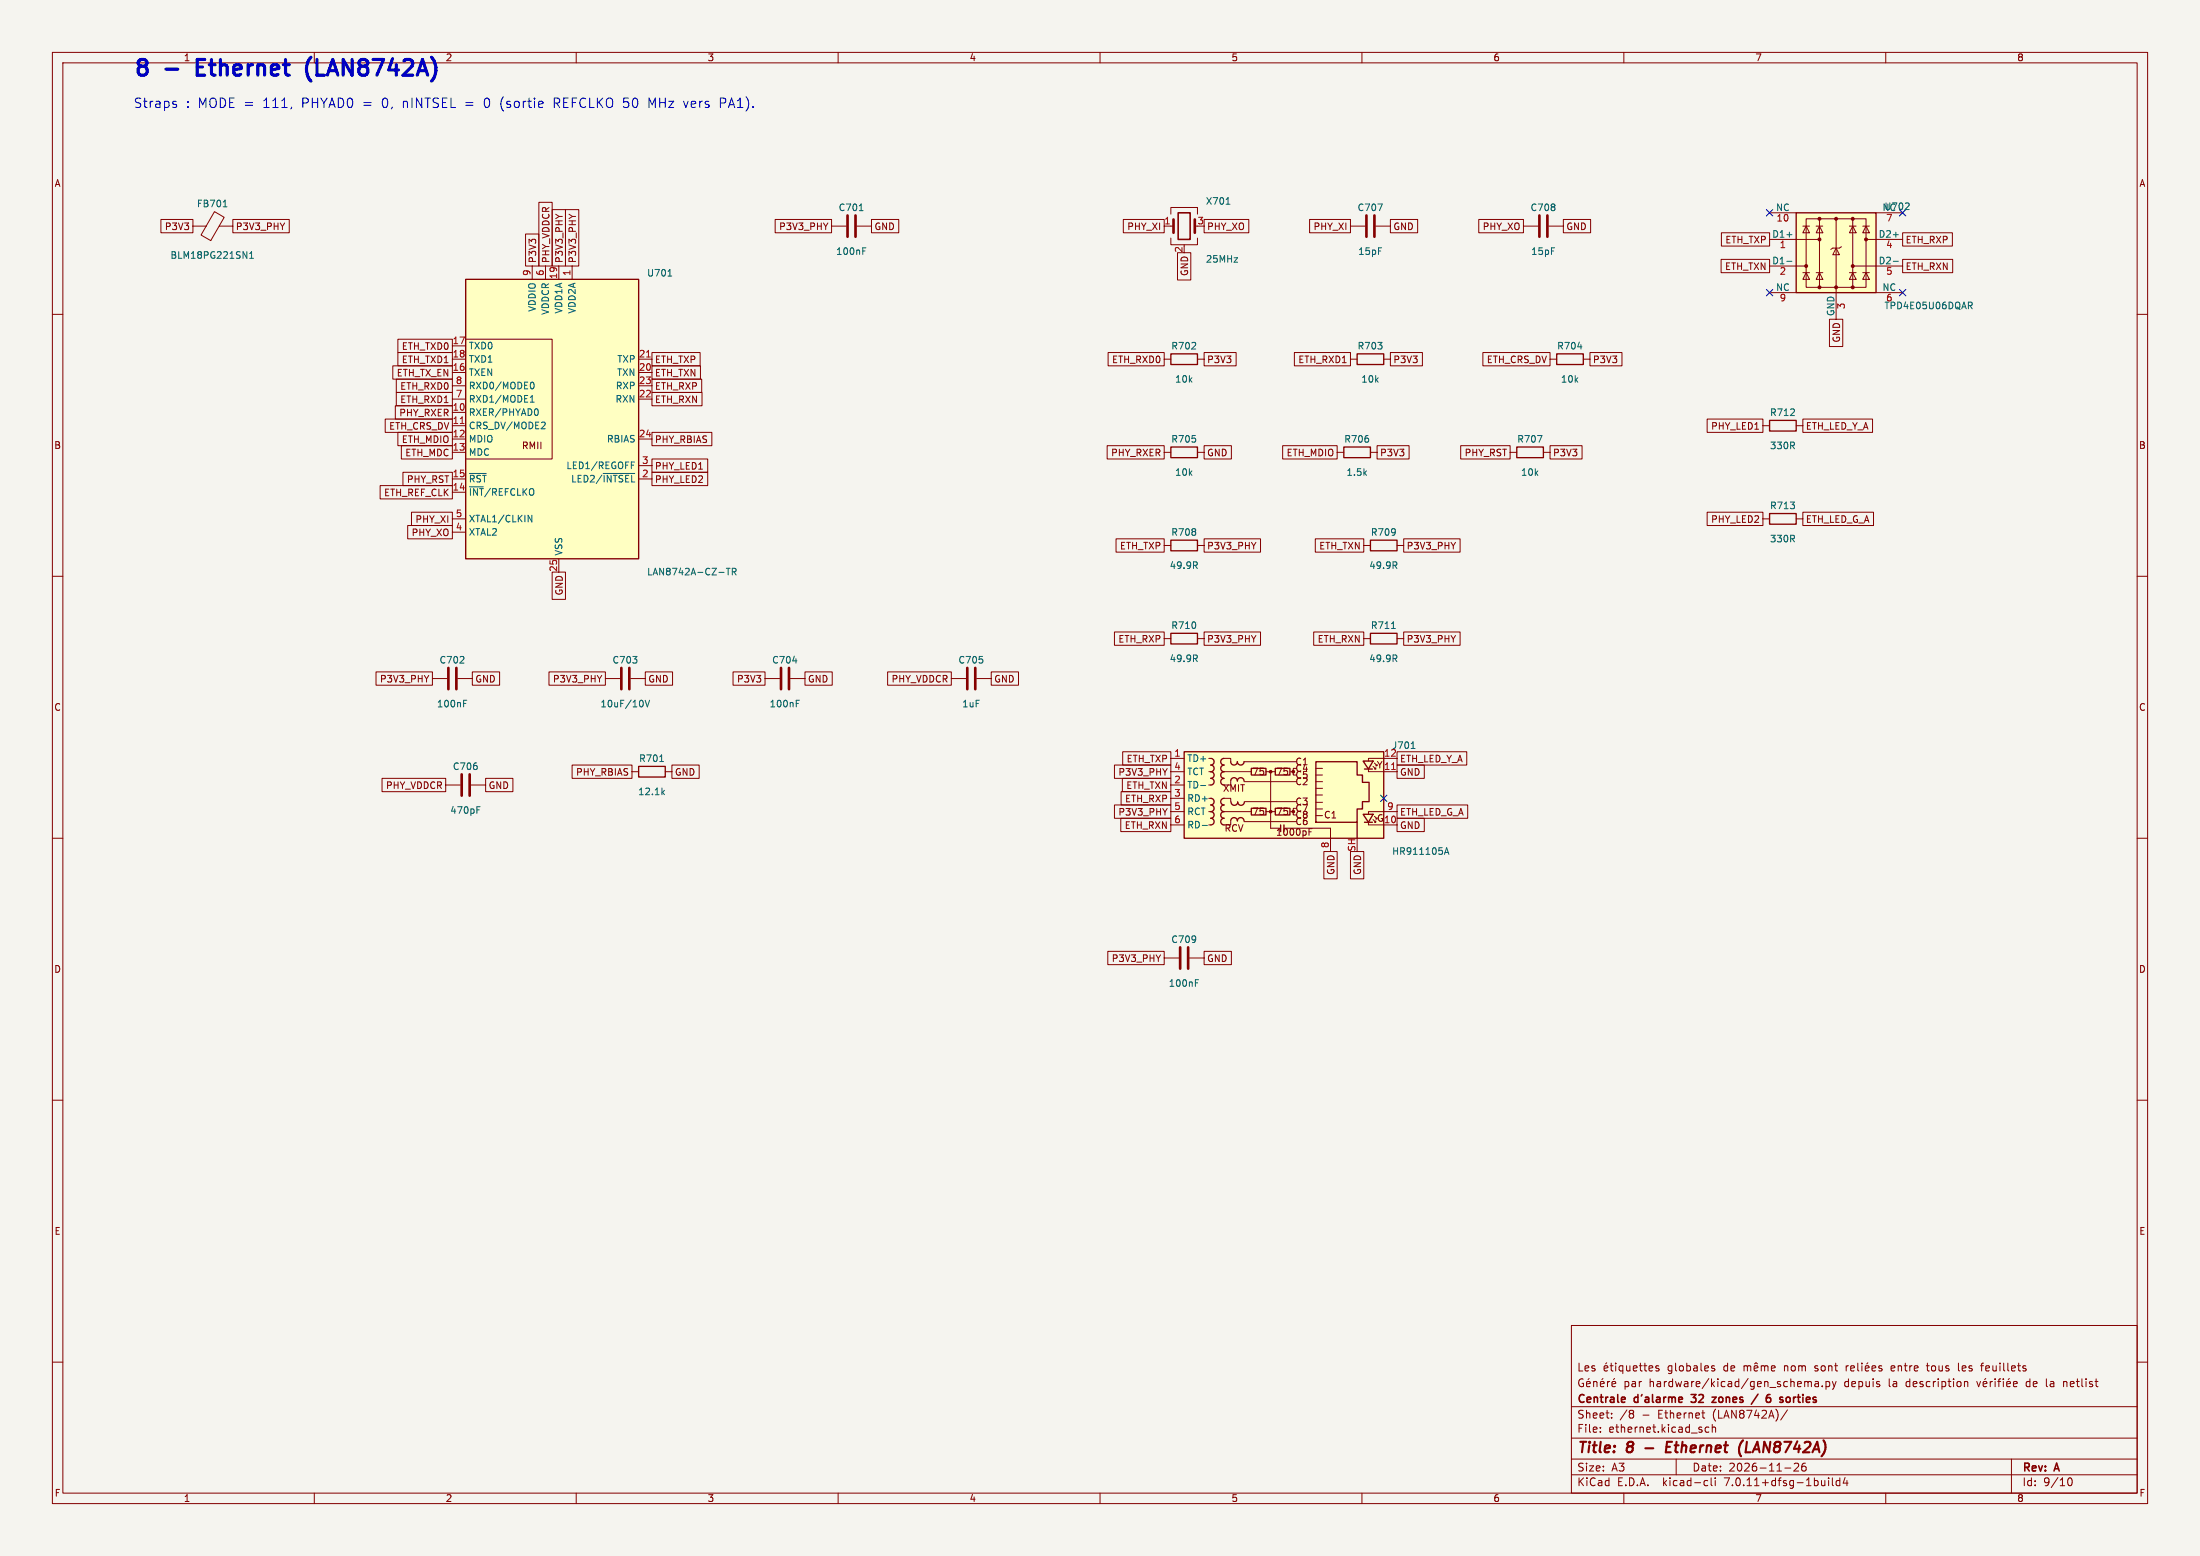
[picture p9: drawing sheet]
<svg xmlns="http://www.w3.org/2000/svg" width="420mm" height="297mm" viewBox="0 0 420 297" stroke-linecap="round" stroke-linejoin="round" font-family="sans-serif">
<path d="M0 0h420v297h-420z" fill="#f5f4ef" stroke="#f5f4ef" stroke-width=".19"/>
<g fill="none" stroke="#840000" stroke-width=".19">
<path d="M10 10h400v277h-400zM12 12h396v273h-396zM60 10v2M110 10v2M160 10v2M210 10v2M260 10v2M310 10v2M360 10v2M102.9 38.6h2.5v12.2h-2.5zM10 60h2M30.7 41.9h6.1v2.5h-6.1z"/>
<path d="M36.8 43.2h2.6M40.9 40.4l1.9 1.1-2.6 4.4-1.8-1zM41.9 43.2h2.5M44.4 41.9h10.8v2.5h-10.8zM100.3 44.7h2.6v6.1h-2.6zM101.6 50.8v2.5M104.1 50.8v2.5M105.4 40h2.6v10.8h-2.6zM106.7 50.8v2.5M107.9 40h2.6v10.8h-2.6zM109.2 50.8v2.5M148 41.9h10.7v2.5h-10.7z"/>
<path d="M158.7 43.2h2.8M163.6 43.2h2.8M166.4 41.9h5.2v2.5h-5.2zM214.4 41.9h7.8v2.5h-7.8zM222.2 43.2h1.8M223.5 45.4v1.3h5.1v-1.3M223.5 40.9v-1.3h5.1v1.3M224.8 48.2h2.5v5.2h-2.5zM226.1 46.7v.3M229.9 41.9h8.5v2.5h-8.5zM250 41.9h7.8v2.5h-7.8zM257.8 43.2h2.8"/>
<path d="M262.6 43.2h2.8M265.4 41.9h5.2v2.5h-5.2zM282.3 41.9h8.5v2.5h-8.5zM290.8 43.2h2.8M295.7 43.2h2.7M298.4 41.9h5.3v2.5h-5.3zM328.6 49.5h9.2v2.6h-9.2zM328.6 44.4h9.2v2.6h-9.2zM337.8 45.7h9.5M337.8 50.8h7M337.8 40.6h5.1M337.8 55.9h5.1"/>
<path d="M344.2 43.2h1.2M344.2 52h1.2M344.8 41.8h11.4v13h-11.4zM344.8 52l.6 1.3h-1.2zM344.8 43.2l.6 1.2h-1.2zM346.7 43.2h1.3M346.7 52h1.3M347.3 52l.7 1.3h-1.3zM347.3 43.2l.7 1.2h-1.3zM347.3 41.8v13M350.5 47.4l.7 1.2h-1.3zM350.5 41.8v19.1"/>
<path d="M351.5 47.1l-.3 .3h-1.3l-.4 .2M353.1 43.2h1.2M353.1 52h1.2M353.7 52l.6 1.3h-1.2zM353.7 43.2l.6 1.2h-1.2zM353.7 50.8h9.5M353.7 41.8v13M355.6 43.2h1.3M355.6 52h1.3M356.2 52l.7 1.3h-1.3zM356.2 43.2l.7 1.2h-1.3zM356.2 45.7h7"/>
<path d="M358.1 40.6h5.1M358.1 55.9h5.1M363.2 44.4h9.5v2.6h-9.5zM363.2 49.5h9.6v2.6h-9.6zM408 60h2M73.5 80h12.9v2.5h-12.9zM75 69.8h11.4v2.6h-11.4zM75.5 77.4h10.9v2.6h-10.9zM75.7 72.4h10.7v2.5h-10.7zM75.7 74.9h10.7v2.6h-10.7zM76 67.3h10.4v2.5h-10.4zM76 64.7h10.4v2.6h-10.4z"/>
<path d="M86.4 78.7h2.5M86.4 71.1h2.5M86.4 66h2.5M86.4 68.6h2.5M86.4 76.2h2.5M86.4 73.6h2.5M88.9 64.7h16.5v22.9h-16.5M121.9 71.1h2.6M121.9 68.6h2.6M121.9 76.2h2.6M121.9 73.6h2.6M124.5 74.9h9.5v2.6h-9.5z"/>
<path d="M124.5 69.8h9.2v2.6h-9.2zM124.5 72.4h9.5v2.5h-9.5zM124.5 67.3h9.2v2.5h-9.2zM211.5 67.3h10.7v2.5h-10.7zM222.2 68.6h1.3M228.6 68.6h1.3M229.9 67.3h6.1v2.5h-6.1zM247.1 67.3h10.7v2.5h-10.7zM257.8 68.6h1.3M264.2 68.6h1.2M265.4 67.3h6.1v2.5h-6.1zM283.1 67.3h12.8v2.5h-12.8z"/>
<path d="M295.9 68.6h1.3M302.3 68.6h1.2M303.5 67.3h6.1v2.5h-6.1zM325.9 80h10.6v2.5h-10.6zM344.2 80h13.3v2.5h-13.3zM349.2 60.9h2.6v5.2h-2.6zM72.6 92.7h13.8v2.5h-13.8zM76 82.5h10.4v2.6h-10.4zM76.6 85.1h9.8v2.5h-9.8zM76.9 90.1h9.5v2.6h-9.5zM78.6 97.8h7.8v2.5h-7.8zM86.4 86.3h2.5"/>
<path d="M86.4 81.3h2.5M86.4 83.8h2.5M86.4 94h2.5M86.4 91.4h2.5M86.4 99h2.5M121.9 83.8h2.6M121.9 91.4h2.6M121.9 88.9h2.6M124.5 82.5h11.4v2.6h-11.4zM124.5 90.1h10.6v2.6h-10.6zM124.5 87.6h10.6v2.6h-10.6zM211.4 85.1h10.8v2.5h-10.8z"/>
<path d="M222.2 86.3h1.3M228.6 86.3h1.3M229.9 85.1h5.2v2.5h-5.2zM244.9 85.1h10.4v2.5h-10.4zM255.3 86.3h1.2M261.6 86.3h1.3M262.9 85.1h6.1v2.5h-6.1zM278.9 85.1h9.4v2.5h-9.4zM288.3 86.3h1.3M294.6 86.3h1.3M295.9 85.1h6.1v2.5h-6.1zM325.9 97.8h10.6v2.5h-10.6z"/>
<path d="M336.5 81.3h1.3M336.5 99h1.3M342.9 81.3h1.3M342.9 99h1.3M344.2 97.8h13.5v2.5h-13.5zM10 110h2M77.8 100.3h8.6v2.6h-8.6zM86.4 101.6h2.5M105.4 109.2h2.6v5.2h-2.6zM106.7 106.7v2.5M213.1 102.8h9.1v2.6h-9.1zM222.2 104.1h1.3"/>
<path d="M228.6 104.1h1.3M229.9 102.8h10.7v2.6h-10.7zM251.1 102.8h9.2v2.6h-9.2zM260.3 104.1h1.3M266.7 104.1h1.3M268 102.8h10.7v2.6h-10.7zM408 110h2M71.8 128.2h10.7v2.6h-10.7zM82.5 129.5h2.8M87.4 129.5h2.8M90.2 128.2h5.2v2.6h-5.2zM104.8 128.2h10.8v2.6h-10.8z"/>
<path d="M115.6 129.5h2.8M120.4 129.5h2.8M123.2 128.2h5.2v2.6h-5.2zM139.9 128.2h6.1v2.6h-6.1zM146 129.5h2.8M150.9 129.5h2.8M153.7 128.2h5.2v2.6h-5.2zM169.5 128.2h12.1v2.6h-12.1zM181.6 129.5h2.8M186.4 129.5h2.8M189.2 128.2h5.2v2.6h-5.2zM212.8 120.6h9.4v2.6h-9.4z"/>
<path d="M222.2 121.9h1.3M228.6 121.9h1.3M229.9 120.6h10.7v2.6h-10.7zM250.8 120.6h9.5v2.6h-9.5zM260.3 121.9h1.3M266.7 121.9h1.3M268 120.6h10.7v2.6h-10.7zM10 160h2M72.9 148.6h12.2v2.5h-12.2zM85.1 149.8h2.8M89.9 149.8h2.8M92.7 148.6h5.2v2.5h-5.2z"/>
<path d="M109.2 146h11.4v2.6h-11.4zM120.6 147.3h1.3M127 147.3h1.3M128.3 146h5.2v2.6h-5.2zM212.8 153.6h10.7v2.6h-10.7zM212.8 146h10.7v2.6h-10.7zM214 156.2h9.5v2.5h-9.5zM214 151.1h9.5v2.6h-9.5zM214.3 148.6h9.2v2.5h-9.2zM214.3 143.5h9.2v2.5h-9.2zM223.5 149.8h2.6M223.5 147.3h2.6"/>
<path d="M223.5 157.5h2.6M223.5 154.9h2.6M223.5 152.4h2.6M223.5 144.8h2.6M230.8 149.8h.3M230.8 147.3h.3M230.8 157.5h.3M230.8 154.9h.3M230.8 152.4h.3M230.8 144.8h.3M233.7 152.4h1.2v.6M233.7 144.8h1.2v.6"/>
<path d="M233.7 147.3h5.2M233.7 154.9h5.1M234.9 156.8v.7h-1.2M234.9 149.2v.6h-1.2M237.5 156.8h10M237.5 149.2h10M237.5 145.4h10M237.6 153h9.9M241.7 147.3h1.8M241.7 154.9h1.8M242.6 147.3v10.8h1.9M245.1 158.1h8.9v4.4"/>
<path d="M246.4 147.3h.5M246.4 154.9h.5M249.9 158.8h.4M249.9 158.2h.6M251.2 149.2h1.3M251.2 154.4h1.3M251.2 153.1h1.3M251.2 151.7h1.3M251.2 150.5h1.3M251.2 155.7h1.3M251.2 147.9h1.3M251.2 146.7h1.3"/>
<path d="M261.2 157v.5h5.5M261.2 146.8v.5h5.5M262.1 156.4l.5 .6h-.2M262.1 146.3l.5 .5h-.2M266.7 154.9h-5.5v.5M266.7 144.8h-5.5v.5M266.7 146h5.2v2.6h-5.2zM266.7 156.2h5.2v2.5h-5.2zM266.7 153.6h13.5v2.6h-13.5zM266.7 143.5h13.3v2.5h-13.3zM408 160h2M252.7 162.5h2.6v5.2h-2.6z"/>
<path d="M257.8 162.5h2.5v5.2h-2.5zM211.5 181.6h10.7v2.5h-10.7zM222.2 182.9h2.8M227.1 182.9h2.8M229.9 181.6h5.2v2.5h-5.2zM10 210h2M408 210h2M10 260h2M300 253h108v32h-108zM408 260h2M300 278.5h108M300 274.5h108"/>
<path d="M300 268.5h108M302.2 263.3a.7 .7 0 0 0-.8 .6 .7 .7 0 0 0 .8 .7l.1-.6h-.3M302.9 264.2l.7-.2-.1-.2-.4-.1-.2 .2v.7h.6M303.4 263.1l-.2 .2M304.2 263.8l.2-.1 .4 .1 .1 .9M304.2 263.7v1M305.5 273.2v.2M305.5 264.2l.7-.2v-.2l-.5-.1-.2 .2 .1 .7h.6M305.5 272.5v.1M306 263.1l-.2 .2M306.2 261.2l.7-.2v-.2l-.5-.1-.2 .2 .1 .7h.6M306.7 260.1l-.2 .2"/>
<path d="M306.9 263.7v1M307.3 263.7l-.3 .1-.1 .2M307.4 260.7h.5M307.6 260.2v1.3l.3 .2M307.7 270.5v.2M307.7 269.8v.1M307.7 264.2l.7-.2v-.2l-.5-.1-.2 .2 .1 .7h.6M308.2 263.1l-.2 .2M308.4 260.2v.1M308.4 260.7v1M309.8 260.8l-.4-.1-.3 .3 .1 .6h.6M309.8 260.7v1.5"/>
<path d="M310.5 260.7l.1 .9 .3 .1 .3-.2M311.2 260.7v1M311.6 269.2l.3 .3-.3 .3 .2 .2 .1 .4-.3 .3M311.8 261.2l.7-.2-.1-.2-.4-.1-.2 .2 .1 .7h.5M312.9 260.7h.6M313.2 260.2v1.3l.3 .2M313.8 260.7h.6M314 260.2v1.3l.4 .2M314.8 261.2l.7-.2-.1-.2-.4-.1-.2 .2 .1 .7h.5M315 263.8l.2-.1 .4 .1 .1 .9M315 263.2v1.5M316.4 263.8h.5l.1 .9"/>
<path d="M316.7 260.8l-.4-.1-.2 .2 .1 .2 .5 .2v.3h-.6M317 264l-.5 .1a.29 .29 0 0 0-.2 .3 .29 .29 0 0 0 .2 .3l.5-.1M317.7 263.7v1M318.2 263.7l-.3 .1-.2 .2M319.3 263.8l-.4-.1-.3 .3 .1 .6h.6M319.3 263.2v1.5M319.9 263.7l.3 1 .2-.7 .3 .7 .3-1M320 278.5v3M321.6 263.8h.6v.9M322.2 264l-.5 .1a.29 .29 0 0 0-.2 .3 .29 .29 0 0 0 .2 .3l.5-.1M322.9 263.7v1M323.4 263.7l-.3 .1-.2 .2"/>
<path d="M323.8 264.2l.7-.2-.1-.2-.4-.1-.2 .2 .1 .7h.5M324.9 269.7h.5M325.2 270.6l.2 .1M326.2 272.5l-.4-.1-.3 .3 .2 .6h.5M326.2 263.1l-1.3 1.9M326.7 263.2v1.5M326.8 261.1l.5 .2 .1 .2-.2 .2-.5-.1M326.8 260.8h.5M326.9 272.5l.2-.1 .3 .1 .1 .9M326.9 271.9v1.5M326.9 264.1l.4 .6M327.3 263.7l-.6 .6"/>
<path d="M327.9 263.2v.1M327.9 263.7v1M329.3 263.8l-.4-.1-.3 .3 .1 .6h.6M329.9 263.8h.6l.1 .9M330.6 264l-.5 .1a.29 .29 0 0 0-.2 .3 .29 .29 0 0 0 .2 .3l.5-.1M331.9 263.8l-.4-.1-.3 .3 .2 .6h.5M331.9 263.2v1.5M332.9 260.8l.5-.1 .2 .2M332.9 260.7v1M333.6 260.9l.2-.2 .4 .1v.9M333.6 260.9v.8M333.7 263.1l-1.3 1.9"/>
<path d="M334.9 263.8l-.5-.1-.2 .3 .1 .6h.6M334.9 261.2l.7-.2-.1-.2-.4-.1-.2 .2v.7h.6M334.9 263.7v1.2l-.3 .3-.4-.1M334.9 260.3l.3-.2 .3 .2M335.5 264.2l.7-.2v-.2l-.5-.1-.2 .2 .1 .7h.6M336.2 260.7v1M336.2 260.8l.5-.1 .2 .2M336.9 263.8l.2-.1 .3 .1 .1 .9M336.9 260.9l.2-.2 .3 .1 .1 .9M336.9 260.9v.8M336.9 263.7v1M337.9 264.8h1.1"/>
<path d="M338.2 261.2l.7-.2-.1-.2-.4-.1-.2 .2v.7h.6M339.9 263.8l-.4-.1-.2 .2 .1 .2 .5 .2v.3h-.6M341.2 269.1l-1.3 1.9M341.2 263.8l-.4-.1-.3 .3 .2 .6h.5M341.9 263.8l.2-.1 .3 .1 .1 .9M341.9 263.2v1.5M343.2 264.2l.7-.2-.1-.2-.4-.1-.2 .2v.7h.6M343.3 279.4v.5l-.9 .9h1M344.2 279.4a1.17 1.17 0 0 0-.1 1.3h.6l.1-.6-.3-.2h-.3l-.3 .2M344.5 263.8l.4-.1 .3 .2M344.5 263.7v1M345.2 263.9l.2-.2 .3 .1 .1 .9"/>
<path d="M345.2 263.9v.8M346.5 263.8h.6l.1 .9M347.2 264l-.5 .1a.29 .29 0 0 0-.3 .3 .29 .29 0 0 0 .3 .3l.5-.1M347.9 264.5v.2M348.6 263.8l.4-.1 .3 .3-.1 .6h-.6M348.6 263.7v1.5M349.8 263.7l.4 1M350.2 264.7l-.4 .5M350.5 263.7l-.3 1M352.4 260.7v1M352.9 260.7l-.3 .1-.2 .2M353.3 261.2l.7-.2-.1-.2-.4-.1-.2 .2 .1 .7h.5"/>
<path d="M354.7 260.2v1.3l.2 .2M355.4 260.2v.1M355.4 260.7v1M356.1 261.2l.7-.2-.1-.2-.4-.1-.2 .2 .1 .7h.5M356.6 260.1l-.2 .2M357.4 261.2l.7-.2-.1-.2-.4-.1-.2 .2v.7h.6M359.2 260.8l-.3-.1-.2 .2v.2l.5 .2v.3h-.5M361.5 260.7h-.3l-.2 .2 .1 .7 .4 .1M361.7 261l-.7 .2M367.7 260.7h.6M367.9 260.2v1.3l.4 .2M373.9 260.2v1.3l.2 .2"/>
<path d="M375 263.8l.2-.1 .4 .1 .1 .9M375 263.7v1M377.4 263.7l.3 1 .4-1M378.1 260.7h.6M378.6 264.2l.7-.2-.1-.2-.4-.1-.2 .2 .1 .7h.5M378.7 260.2l-.4 .2M379.1 263.1l-.2 .2M379.9 263.7v1M380.4 263.7l-.3 .1-.2 .2M380.9 263.2v.1M380.9 263.7v1M381.4 263.7h.5"/>
<path d="M381.9 263.2l-.3 .2v1.3M382.4 263.2v.1M382.4 263.7v1M383.1 264.2l.7-.2-.1-.2-.4-.1-.2 .2 .1 .7h.5M383.6 263.1l-.2 .2M384 278.5v6.5M384.4 264.2l.7-.2-.1-.2-.4-.1-.2 .2v.7h.6M386.9 263.8v.7M390.7 263.2v1.3l.2 .2M391.4 263.8h.6l.1 .9M392.1 264l-.5 .1a.29 .29 0 0 0-.2 .3 .29 .29 0 0 0 .2 .3l.5-.1M393.9 263.7v1"/>
<path d="M394.4 263.7l-.5 .1M60 285v2M110 285v2M160 285v2M210 285v2M260 285v2M300 281.5h108M310 285v2M325.6 282.6l.4 .1M326 283.5l-.4 .1M326.7 282.1v1.3l.2 .2M327.4 282.1v.1"/>
<path d="M327.4 282.6v1M340.7 280.2h1.2M349.1 282.1v.1M349.1 282.6v1M349.8 282.1v1.3l.2 .2M351.2 282.7l-.4-.1-.3 .3 .2 .6h.5M351.2 282.1v1.5M352.2 282l-.3 1.1h.9M352.6 282.6v1M360 285v2M394.7 282.7l.2-.5 .2-.1a.8 .8 0 0 1 .5 .7 .8 .8 0 0 1-.5 .8l-.2-.2-.2-.4"/>
</g>
<path d="M314.1 276.4h1.5M318.1 276.2h.7M319.2 275.2h-.9l-.3 2h1M332.1 277.6l.3 .4M332.8 274.9l-.6 .9M333.5 275.2l-.3 2h1" fill="none" stroke="#840000" stroke-width=".4"/>
<path d="M224.9 40.6h2.3v5.1h-2.3zM309.8 266.7l.4 .1 .1 .2-.8 .2M310.2 267.6l-.4 .1M322.8 266.2h1M322.8 267.5l.2 .2M326.8 266.7h.8l-.8 1h.8M335.6 266.1l-1.3 1.9M337.6 266.2h.3M337.8 266.8l.2 .2v.4l-.2 .3M341.5 266.7l.3 .3v.4l-.3 .3" fill="none" stroke="#840000" stroke-width=".3"/>
<g fill="none" stroke="#840000" stroke-width=".51">
<path d="M161.8 41.1v4.1M163.3 41.1v4.1M224 41.9v2.5M228.1 41.9v2.5M260.9 41.1v4.1M262.4 41.1v4.1M293.9 41.1v4.1M295.4 41.1v4.1M85.6 127.5v4.1M87.1 127.5v4.1M118.6 127.5v4.1M120.1 127.5v4.1"/>
<path d="M149.1 127.5v4.1M150.6 127.5v4.1M184.7 127.5v4.1M186.2 127.5v4.1M88.1 147.8v4.1M89.7 147.8v4.1M225.3 180.8v4.1M226.8 180.8v4.1"/>
</g>
<g fill="none" stroke="#006464" stroke-width=".19">
<path d="M42.6 39.5h.7M42.9 38.4l.1-.2v1.3M234.1 39h.7M263 38.9h.9l-.6 1.3M364.3 38.8l.2 .2-.1 .3-.7 .7h.8M47.7 49.3h.7M47.7 48.4l.3-.4v1.3M127.5 52.7h.7M164 40.2h.8M164.7 47.9h.4M164.7 47.3h.6M341.1 44.8h1"/>
<path d="M341.1 49.9h1M361.4 44.8h1M361.4 49.9h1M375.8 57.7h.5l.2 .2-.1 .4h-.6M376.1 58.3l.4 .6M101.2 76.8h.8M101.2 75.9l.4-.4v1.3M101.4 73l.1-.1a.68 .68 0 0 1 .5 .7 .68 .68 0 0 1-.5 .6h-.1M102.3 78a.68 .68 0 0 1 .5 .7 .68 .68 0 0 1-.5 .6M301.2 66.2h.8M89.6 90.4h3.2M100.8 98.3l.7 1.3v-1.3"/>
<path d="M103.8 80.6l.3 .2-.1 .3-.7 .7h.8M115.1 90.4h6.1M120.5 88.8h.4M120.5 88.2h.6M293.5 83.1h.9l-.6 1.3M138.7 108.5h.7M139 108.5v1.2M139.8 109.1h.6l.1-.2v-.3l-.7-.1v1.2M140.1 109.1l.4 .6M228.1 107.9l.5 .6M228.4 107.3l.2 .2-.2 .4M265.6 120h.8"/>
<path d="M266.2 107.9l.5 .6M266.5 107.3l.2 .2-.2 .4M88.5 134.3h.4M88.5 133.7h.6M122.7 133.9v.8M123.2 133.7l.4 1.2 .4-1.2M151.3 126.1h.8M152 134.3h.4M152 133.7h.6M228.1 125.7l.5 .6M228.4 125.1l.2 .2-.2 .3M266.2 125.7l.5 .6"/>
<path d="M266.5 125.1l.2 .2-.2 .3M91 154.6h.5M91 154h.7M125.9 145.4h.8M126.5 151.2l.3 .5M126.8 150.8l-.4 .5M229.2 149.9h1M229.5 157.6h1M269.4 142.9h.7M275.8 163.1l.4-1.3 .4 1.3M275.9 162.7h.6M228.2 187.6h.4"/>
<path d="M228.2 187h.6"/>
</g>
<g fill="none" stroke="#840000" stroke-width=".25">
<path d="M88.9 53.3h33v53.4h-33zM342.9 40.6h15.2v15.3h-15.2zM223.5 67.5h5.1v2.1h-5.1zM259.1 67.5h5.1v2.1h-5.1zM297.2 67.5h5.1v2.1h-5.1zM223.5 85.3h5.1v2.1h-5.1zM256.5 85.3h5.1v2.1h-5.1zM289.6 85.3h5v2.1h-5zM337.8 80.2h5.1v2.1h-5.1zM337.8 98h5.1v2.1h-5.1zM223.5 103.1h5.1v2h-5.1zM261.6 103.1h5.1v2h-5.1z"/>
<path d="M223.5 120.9h5.1v2h-5.1zM261.6 120.9h5.1v2h-5.1zM121.9 146.3h5.1v2h-5.1zM226.1 143.5h38.1v16.5h-38.1zM231.1 152.4a.64 .64 0 0 1 .7 .6 .64 .64 0 0 1-.7 .6 .64 .64 0 0 1 .7 .7 .64 .64 0 0 1-.7 .6 .64 .64 0 0 1 .7 .7 .64 .64 0 0 1-.7 .6 .64 .64 0 0 1 .7 .6 .64 .64 0 0 1-.7 .7M231.1 144.8a.64 .64 0 0 1 .7 .6 .64 .64 0 0 1-.7 .6 .64 .64 0 0 1 .7 .7 .64 .64 0 0 1-.7 .6 .64 .64 0 0 1 .7 .6 .64 .64 0 0 1-.7 .7 .64 .64 0 0 1 .7 .6 .64 .64 0 0 1-.7 .6M233.7 152.4a.64 .64 0 0 0-.7 .6 .64 .64 0 0 0 .7 .6 .64 .64 0 0 0-.7 .7 .64 .64 0 0 0 .7 .6 .64 .64 0 0 0-.7 .7 .64 .64 0 0 0 .7 .6 .64 .64 0 0 0-.7 .6 .64 .64 0 0 0 .7 .7M233.7 144.8a.64 .64 0 0 0-.7 .6 .64 .64 0 0 0 .7 .6 .64 .64 0 0 0-.7 .7 .64 .64 0 0 0 .7 .6 .64 .64 0 0 0-.7 .6 .64 .64 0 0 0 .7 .7 .64 .64 0 0 0-.7 .6 .64 .64 0 0 0 .7 .6M234.9 145.4a.64 .64 0 0 0 .7 .6 .64 .64 0 0 0 .6-.6M235 153.1a.64 .64 0 0 0 .6 .6 .64 .64 0 0 0 .7-.6M236.2 145.4a.64 .64 0 0 0 .7 .6 .64 .64 0 0 0 .6-.6M236.3 153.1a.64 .64 0 0 0 .6 .6 .64 .64 0 0 0 .7-.6"/>
<path d="M237.5 156.7a.64 .64 0 0 0-.6-.6 .64 .64 0 0 0-.7 .6 .64 .64 0 0 0-.6-.6 .64 .64 0 0 0-.7 .6M237.5 149.1a.64 .64 0 0 0-.6-.7 .64 .64 0 0 0-.7 .7 .64 .64 0 0 0-.6-.7 .64 .64 0 0 0-.7 .7M238.9 154.3h2.8v1.3h-2.8zM238.9 146.7h2.8v1.2h-2.8zM243.5 154.3h2.8v1.3h-2.8zM243.5 146.7h2.8v1.2h-2.8zM244.5 157.5v1.2M245.1 157.5v1.2M251.2 145.4h7.9v2.5h1v1.4h1.3v3.7h-1.3v1.4h-1v2.6h-7.9zM259.1 157v3M260.2 155.4h1.9l-.9 1.6zM260.2 145.3h1.9l-.9 1.5z"/>
<path d="M260.5 157h1.5M260.5 146.8h1.5"/>
</g>
<g fill="#ffffc2" stroke="#ffffc2" stroke-width=".19">
<path d="M88.9 53.3h33v53.4h-33z"/>
<path d="M226.1 143.5h38.1v16.5h-38.1z"/>
<path d="M342.9 40.6h15.2v15.3h-15.2z"/>
</g>
<path d="M123.4 68.1h.8M87.9 80.8h.7M265.7 146.9h.7" fill="none" stroke="#a90000" stroke-width=".19"/>
<g fill="#840000" stroke="#840000" stroke-width=".19">
<circle cx="242.6" cy="154.9" r=".25"/>
<circle cx="242.6" cy="147.3" r=".25"/>
<circle cx="246.9" cy="154.9" r=".25"/>
<circle cx="246.9" cy="147.3" r=".25"/>
<circle cx="344.8" cy="50.8" r=".28"/>
<circle cx="347.3" cy="54.8" r=".28"/>
<circle cx="347.3" cy="45.7" r=".28"/>
<circle cx="347.3" cy="41.8" r=".28"/>
<circle cx="350.5" cy="54.8" r=".28"/>
<circle cx="350.5" cy="41.8" r=".28"/>
<circle cx="353.7" cy="54.8" r=".28"/>
<circle cx="353.7" cy="50.8" r=".28"/>
<circle cx="353.7" cy="41.8" r=".28"/>
<circle cx="356.2" cy="45.7" r=".28"/>
</g>
<path d="M37.7 12.8h1M39.1 11.4h-1.4v3h1.4M59.4 10.9a3.4 3.4 0 0 0 0 4.6" fill="none" stroke="#0000c2" stroke-width=".6"/>
<path d="M33.2 19.9l.4 .1 .1 .3-.2 .2h-.4M33.2 19.3l.4 .1M137.5 19.7h.7M138.2 18.7h-.7v1.8M124.5 20l-.6-1.3v1.8" fill="none" stroke="#0000c2" stroke-width=".19"/>
<path d="M337.2 55.3l1.2 1.2M337.2 40l1.2 1.2M338.4 55.3l-1.2 1.2M338.4 40l-1.2 1.2M362.6 40l1.2 1.2M362.6 55.3l1.2 1.2M363.8 40l-1.2 1.2M363.8 55.3l-1.2 1.2M263.6 151.8l1.2 1.2M264.8 151.8l-1.2 1.2" fill="none" stroke="#000084" stroke-width=".19"/>
<g font-size="4.2" fill="#0000c2">
<text x="25.4" y="14.7">8</text>
<text x="31.7" y="14.7">-</text>
<text x="38.9" y="14.7">Ethernet</text>
<text x="61" y="14.7">(LAN8742A)</text>
</g>
<g font-size="2.8" fill="#840000">
<text x="301" y="277.9">Title:</text>
<text x="310.6" y="277.9">8</text>
<text x="319.7" y="277.9">Ethernet</text>
<text x="334.4" y="277.9">(LAN8742A)</text>
</g>
<g font-size="2.5" fill="#0000c2">
<text x="25.4" y="20.7">Straps</text>
<text x="35.4" y="20.7">: MODE =</text>
<text x="50.3" y="20.7">111,</text>
<text x="57.8" y="20.7">PHYAD0 =</text>
<text x="73.2" y="20.7">0,</text>
<text x="77.3" y="20.7">nINTSEL</text>
<text x="89.3" y="20.7">=</text>
<text x="93" y="20.7">0</text>
<text x="96.2" y="20.7">(sortie</text>
<text x="106.5" y="20.7">REFCLKO 50</text>
<text x="124.7" y="20.7">MHz vers</text>
<text x="138.6" y="20.7">PA1).</text>
</g>
<g font-size="2.1" fill="#840000">
<text x="301" y="262">Les</text>
<text x="318.4" y="262">globales</text>
<text x="329.2" y="262">de</text>
<text x="341" y="262">nom</text>
<text x="347" y="262">sont</text>
<text x="361.9" y="262">entre</text>
<text x="368.9" y="262">tous</text>
<text x="375" y="262">les</text>
<text x="379.6" y="262">feuillets</text>
<text x="301" y="268.2">Centrale</text>
<text x="309.9" y="265">par</text>
<text x="312.1" y="268.2">d'alarme</text>
<text x="323.6" y="268.2">32</text>
<text x="328.2" y="268.2">zones</text>
<text x="336.4" y="268.2">/</text>
<text x="339.7" y="268.2">6</text>
<text x="342.9" y="268.2">sorties</text>
<text x="352.2" y="265">depuis</text>
<text x="360.8" y="265">la</text>
<text x="364.3" y="265">description</text>
<text x="387.5" y="265">de</text>
<text x="394.9" y="265">netlist</text>
<text x="301" y="273.7">File:</text>
<text x="301" y="271">Sheet:</text>
<text x="307.1" y="273.7">ethernet.kicad_sch</text>
<text x="309.2" y="271">/8</text>
<text x="313.5" y="271">-</text>
<text x="316.7" y="271">Ethernet</text>
<text x="327.3" y="271">(LAN8742A)/</text>
<text x="301" y="281.1">Size:</text>
<text x="307.6" y="281.1">A3</text>
<text x="323" y="281.1">Date:</text>
<text x="330" y="281.1">2026-11-26</text>
<text x="386" y="281.3">Rev:</text>
<text x="392.4" y="281.3">A</text>
<text x="301" y="283.9">KiCad</text>
<text x="308.7" y="283.9">E.D.A.</text>
<text x="317.6" y="283.9">kicad-cli</text>
<text x="329.5" y="283.9">7.0.11+dfsg-1build4</text>
<text x="386" y="283.9">Id:</text>
<text x="390.1" y="283.9">9/10</text>
</g>
<g font-size="1.8" fill="#840000">
<text x="35" y="11.9">1</text>
<text x="85" y="11.9">2</text>
<text x="135" y="11.9">3</text>
<text x="185" y="11.9">4</text>
<text x="235" y="11.9">5</text>
<text x="285" y="11.9">6</text>
<text x="335" y="11.9">7</text>
<text x="385" y="11.9">8</text>
<text x="10.3" y="35.9">A</text>
<text x="408.3" y="35.9">A</text>
<text x="31.4" y="44.1">P3V3</text>
<text x="44.9" y="44.1">P3V3_PHY</text>
<text x="148.6" y="44.1">P3V3_PHY</text>
<text x="166.8" y="44.1">GND</text>
<text x="215.1" y="44.1">PHY_XI</text>
<text x="230.3" y="44.1">PHY_XO</text>
<text x="250.7" y="44.1">PHY_XI</text>
<text x="265.9" y="44.1">GND</text>
<text x="283" y="44.1">PHY_XO</text>
<text x="298.9" y="44.1">GND</text>
<text x="329.3" y="46.7">ETH_TXP</text>
<text x="363.7" y="46.7">ETH_RXP</text>
<text x="102.6" y="50.3" transform="rotate(-90 102.6 50.3)">P3V3</text>
<text x="105.1" y="50.3" transform="rotate(-90 105.1 50.3)">PHY_VDDCR</text>
<text x="107.6" y="50.3" transform="rotate(-90 107.6 50.3)">P3V3_PHY</text>
<text x="110.2" y="50.3" transform="rotate(-90 110.2 50.3)">P3V3_PHY</text>
<text x="227" y="52.8" transform="rotate(-90 227 52.8)">GND</text>
<text x="329.2" y="51.7">ETH_TXN</text>
<text x="363.7" y="51.7">ETH_RXN</text>
<text x="351.5" y="65.5" transform="rotate(-90 351.5 65.5)">GND</text>
<text x="76.6" y="69.5">ETH_TXD1</text>
<text x="76.6" y="67">ETH_TXD0</text>
<text x="124.9" y="69.5">ETH_TXP</text>
<text x="212.2" y="69.5">ETH_RXD0</text>
<text x="230.3" y="69.5">P3V3</text>
<text x="247.8" y="69.5">ETH_RXD1</text>
<text x="265.9" y="69.5">P3V3</text>
<text x="283.7" y="69.5">ETH_CRS_DV</text>
<text x="304" y="69.5">P3V3</text>
<text x="75.6" y="72.1">ETH_TX_EN</text>
<text x="76.3" y="74.6">ETH_RXD0</text>
<text x="76.3" y="77.1">ETH_RXD1</text>
<text x="124.9" y="77.1">ETH_RXN</text>
<text x="124.9" y="72.1">ETH_TXN</text>
<text x="124.9" y="74.6">ETH_RXP</text>
<text x="74.2" y="82.2">ETH_CRS_DV</text>
<text x="76.1" y="79.7">PHY_RXER</text>
<text x="326.6" y="82.2">PHY_LED1</text>
<text x="344.6" y="82.2">ETH_LED_Y_A</text>
<text x="10.3" y="85.9">B</text>
<text x="76.6" y="84.8">ETH_MDIO</text>
<text x="77.3" y="87.3">ETH_MDC</text>
<text x="99.5" y="85.9">RMII</text>
<text x="124.9" y="84.8">PHY_RBIAS</text>
<text x="124.9" y="89.8">PHY_LED1</text>
<text x="212" y="87.3">PHY_RXER</text>
<text x="230.3" y="87.3">GND</text>
<text x="245.5" y="87.3">ETH_MDIO</text>
<text x="263.4" y="87.3">P3V3</text>
<text x="279.5" y="87.3">PHY_RST</text>
<text x="296.4" y="87.3">P3V3</text>
<text x="408.2" y="85.9">B</text>
<text x="73.2" y="94.9">ETH_REF_CLK</text>
<text x="77.6" y="92.4">PHY_RST</text>
<text x="124.9" y="92.4">PHY_LED2</text>
<text x="79.2" y="100">PHY_XI</text>
<text x="326.6" y="100">PHY_LED2</text>
<text x="344.6" y="100">ETH_LED_G_A</text>
<text x="78.5" y="102.5">PHY_XO</text>
<text x="213.7" y="105.1">ETH_TXP</text>
<text x="230.3" y="105.1">P3V3_PHY</text>
<text x="251.7" y="105.1">ETH_TXN</text>
<text x="268.4" y="105.1">P3V3_PHY</text>
<text x="107.6" y="113.8" transform="rotate(-90 107.6 113.8)">GND</text>
<text x="213.4" y="122.9">ETH_RXP</text>
<text x="230.3" y="122.9">P3V3_PHY</text>
<text x="251.4" y="122.9">ETH_RXN</text>
<text x="268.4" y="122.9">P3V3_PHY</text>
<text x="72.4" y="130.5">P3V3_PHY</text>
<text x="90.6" y="130.5">GND</text>
<text x="105.5" y="130.5">P3V3_PHY</text>
<text x="123.7" y="130.5">GND</text>
<text x="140.6" y="130.5">P3V3</text>
<text x="154.1" y="130.5">GND</text>
<text x="170.1" y="130.5">PHY_VDDCR</text>
<text x="189.7" y="130.5">GND</text>
<text x="10.3" y="135.9">C</text>
<text x="408.2" y="135.9">C</text>
<text x="109.9" y="148.3">PHY_RBIAS</text>
<text x="128.7" y="148.3">GND</text>
<text x="213.4" y="148.3">P3V3_PHY</text>
<text x="215" y="145.7">ETH_TXP</text>
<text x="239" y="148.2">75</text>
<text x="243.5" y="148.2">75</text>
<text x="247.2" y="146.3">C1</text>
<text x="247.2" y="147.5">C4</text>
<text x="247.2" y="148.8">C5</text>
<text x="267.2" y="148.3">GND</text>
<text x="267.2" y="145.7">ETH_LED_Y_A</text>
<text x="73.6" y="150.8">PHY_VDDCR</text>
<text x="93.2" y="150.8">GND</text>
<text x="213.4" y="155.9">P3V3_PHY</text>
<text x="214.7" y="153.3">ETH_RXP</text>
<text x="214.9" y="150.8">ETH_TXN</text>
<text x="233.4" y="151.3">XMIT</text>
<text x="239" y="155.8">75</text>
<text x="243.5" y="155.8">75</text>
<text x="247.2" y="150.1">C2</text>
<text x="247.2" y="153.9">C3</text>
<text x="247.2" y="155.2">C7</text>
<text x="267.2" y="155.9">ETH_LED_G_A</text>
<text x="214.6" y="158.4">ETH_RXN</text>
<text x="233.7" y="159">RCV</text>
<text x="243.5" y="159.7">1000pF</text>
<text x="247.2" y="157.7">C6</text>
<text x="247.2" y="156.4">C8</text>
<text x="252.6" y="156.4">C1</text>
<text x="267.2" y="158.4">GND</text>
<text x="255" y="167.1" transform="rotate(-90 255 167.1)">GND</text>
<text x="260" y="167.1" transform="rotate(-90 260 167.1)">GND</text>
<text x="10.3" y="185.9">D</text>
<text x="212.1" y="183.8">P3V3_PHY</text>
<text x="230.3" y="183.8">GND</text>
<text x="408.2" y="185.9">D</text>
<text x="10.3" y="235.9">E</text>
<text x="408.3" y="235.9">E</text>
<text x="10.3" y="285.9">F</text>
<text x="35" y="286.9">1</text>
<text x="85" y="286.9">2</text>
<text x="135" y="286.9">3</text>
<text x="185" y="286.9">4</text>
<text x="235" y="286.9">5</text>
<text x="285" y="286.9">6</text>
<text x="335" y="286.9">7</text>
<text x="385" y="286.9">8</text>
<text x="408.3" y="285.9">F</text>
</g>
<g font-size="1.8" fill="#006464">
<text x="37.5" y="39.8">FB701</text>
<text x="160" y="40.5">C701</text>
<text x="230.1" y="39.3">X701</text>
<text x="259.1" y="40.5">C707</text>
<text x="292.1" y="40.5">C708</text>
<text x="339" y="40.4">NC</text>
<text x="359.3" y="40.4">NC</text>
<text x="359.6" y="40.3">U702</text>
<text x="338.2" y="45.4">D1+</text>
<text x="358.6" y="45.4">D2+</text>
<text x="32.4" y="49.6">BLM18PG221SN1</text>
<text x="123.4" y="53">U701</text>
<text x="159.5" y="48.9">100nF</text>
<text x="230.1" y="50.3">25MHz</text>
<text x="259.2" y="48.9">15pF</text>
<text x="292.2" y="48.9">15pF</text>
<text x="338.2" y="50.5">D1-</text>
<text x="358.6" y="50.5">D2-</text>
<text x="102.5" y="59.6" transform="rotate(-90 102.5 59.6)">VDDIO</text>
<text x="107.5" y="60" transform="rotate(-90 107.5 60)">VDD1A</text>
<text x="110.1" y="60" transform="rotate(-90 110.1 60)">VDD2A</text>
<text x="339" y="55.6">NC</text>
<text x="359.3" y="55.6">NC</text>
<text x="359.6" y="59.2">TPD4E05U06DQAR</text>
<text x="360" y="57.8">6</text>
<text x="105" y="60.2" transform="rotate(-90 105 60.2)">VDDCR</text>
<text x="350.3" y="60.4" transform="rotate(-90 350.3 60.4)">GND</text>
<text x="89.4" y="72">TXEN</text>
<text x="89.4" y="66.9">TXD0</text>
<text x="89.4" y="69.4">TXD1</text>
<text x="117.7" y="72">TXN</text>
<text x="117.8" y="69.4">TXP</text>
<text x="223.5" y="66.9">R702</text>
<text x="259.1" y="66.9">R703</text>
<text x="297.2" y="66.9">R704</text>
<text x="89.4" y="77">RXD1/MODE1</text>
<text x="89.4" y="74.5">RXD0/MODE0</text>
<text x="117.4" y="77">RXN</text>
<text x="117.5" y="74.5">RXP</text>
<text x="224.2" y="73.2">10k</text>
<text x="259.8" y="73.2">10k</text>
<text x="297.9" y="73.2">10k</text>
<text x="89.4" y="79.6">RXER/PHYAD0</text>
<text x="89.4" y="82.1">CRS_DV/MODE2</text>
<text x="337.8" y="79.6">R712</text>
<text x="89.4" y="84.7">MDIO</text>
<text x="89.4" y="87.2">MDC</text>
<text x="108" y="89.7">LED1/REGOFF</text>
<text x="115.8" y="84.7">RBIAS</text>
<text x="223.5" y="84.7">R705</text>
<text x="256.5" y="84.7">R706</text>
<text x="289.5" y="84.7">R707</text>
<text x="337.8" y="85.9">330R</text>
<text x="89.4" y="94.8">~{INT}/REFCLKO</text>
<text x="89.4" y="92.3">~{RST}</text>
<text x="108.9" y="92.3">LED2/~{INTSEL}</text>
<text x="224.2" y="91">10k</text>
<text x="257" y="91">1.5k</text>
<text x="290.3" y="91">10k</text>
<text x="89.4" y="99.9">XTAL1/CLKIN</text>
<text x="337.8" y="97.4">R713</text>
<text x="89.4" y="102.4">XTAL2</text>
<text x="107.5" y="106.2" transform="rotate(-90 107.5 106.2)">VSS</text>
<text x="223.5" y="102.5">R708</text>
<text x="261.6" y="102.5">R709</text>
<text x="337.8" y="103.7">330R</text>
<text x="123.4" y="110">LAN8742A-CZ-TR</text>
<text x="223.2" y="108.8">49.9R</text>
<text x="261.3" y="108.8">49.9R</text>
<text x="223.5" y="120.2">R710</text>
<text x="261.6" y="120.2">R711</text>
<text x="83.8" y="126.9">C702</text>
<text x="116.8" y="126.9">C703</text>
<text x="147.3" y="126.9">C704</text>
<text x="182.9" y="126.9">C705</text>
<text x="223.2" y="126.6">49.9R</text>
<text x="261.3" y="126.6">49.9R</text>
<text x="83.3" y="135.2">100nF</text>
<text x="114.5" y="135.2">10uF/10V</text>
<text x="146.8" y="135.2">100nF</text>
<text x="183.6" y="135.2">1uF</text>
<text x="265.7" y="143.2">J701</text>
<text x="86.3" y="147.2">C706</text>
<text x="121.9" y="145.6">R701</text>
<text x="226.6" y="145.6">TD+</text>
<text x="226.6" y="148.2">TCT</text>
<text x="264.1" y="144.5">12</text>
<text x="85.9" y="155.5">470pF</text>
<text x="121.7" y="152">12.1k</text>
<text x="226.6" y="150.7">TD-</text>
<text x="226.6" y="153.2">RD+</text>
<text x="226.6" y="155.8">RCT</text>
<text x="226.6" y="158.3">RD-</text>
<text x="265.7" y="163.4">HR911105A</text>
<text x="223.5" y="180.2">C709</text>
<text x="223" y="188.6">100nF</text>
</g>
<g font-size="1.8" fill="#a90000">
<text x="222.2" y="42.9">1</text>
<text x="228.5" y="42.9">3</text>
<text x="339" y="42.6">10</text>
<text x="339.7" y="47.7">1</text>
<text x="360" y="47.7">4</text>
<text x="360" y="42.6">7</text>
<text x="101.3" y="52.8" transform="rotate(-90 101.3 52.8)">9</text>
<text x="103.9" y="52.8" transform="rotate(-90 103.9 52.8)">6</text>
<text x="106.4" y="53.4" transform="rotate(-90 106.4 53.4)">19</text>
<text x="109" y="52.8" transform="rotate(-90 109 52.8)">1</text>
<text x="225.8" y="48.3" transform="rotate(-90 225.8 48.3)">2</text>
<text x="339.7" y="52.8">2</text>
<text x="360" y="52.8">5</text>
<text x="339.7" y="57.8">9</text>
<text x="352.5" y="59.1" transform="rotate(-90 352.5 59.1)">3</text>
<text x="86.3" y="65.8">17</text>
<text x="86.3" y="70.8">16</text>
<text x="86.3" y="68.3">18</text>
<text x="121.9" y="70.8">20</text>
<text x="121.9" y="68.3">21</text>
<text x="86.9" y="75.9">7</text>
<text x="86.9" y="73.4">8</text>
<text x="121.9" y="75.9">22</text>
<text x="121.9" y="73.4">23</text>
<text x="86.3" y="78.5">10</text>
<text x="86.3" y="81">11</text>
<text x="86.3" y="83.5">12</text>
<text x="121.9" y="83.5">24</text>
<text x="86.3" y="86.1">13</text>
<text x="122.5" y="88.6">3</text>
<text x="86.3" y="93.7">14</text>
<text x="86.3" y="91.2">15</text>
<text x="122.5" y="91.2">2</text>
<text x="86.9" y="101.3">4</text>
<text x="86.9" y="98.8">5</text>
<text x="106.4" y="109.2" transform="rotate(-90 106.4 109.2)">25</text>
<text x="224.1" y="144.5">1</text>
<text x="224.1" y="149.6">2</text>
<text x="224.1" y="147">4</text>
<text x="262.7" y="146.9">Y11</text>
<text x="224.1" y="152.1">3</text>
<text x="224.1" y="154.7">5</text>
<text x="264.7" y="154.7">9</text>
<text x="224.1" y="157.2">6</text>
<text x="253.7" y="162" transform="rotate(-90 253.7 162)">8</text>
<text x="262.8" y="157.1">G10</text>
<text x="258.8" y="162.6" transform="rotate(-90 258.8 162.6)">SH</text>
</g>
</svg>
